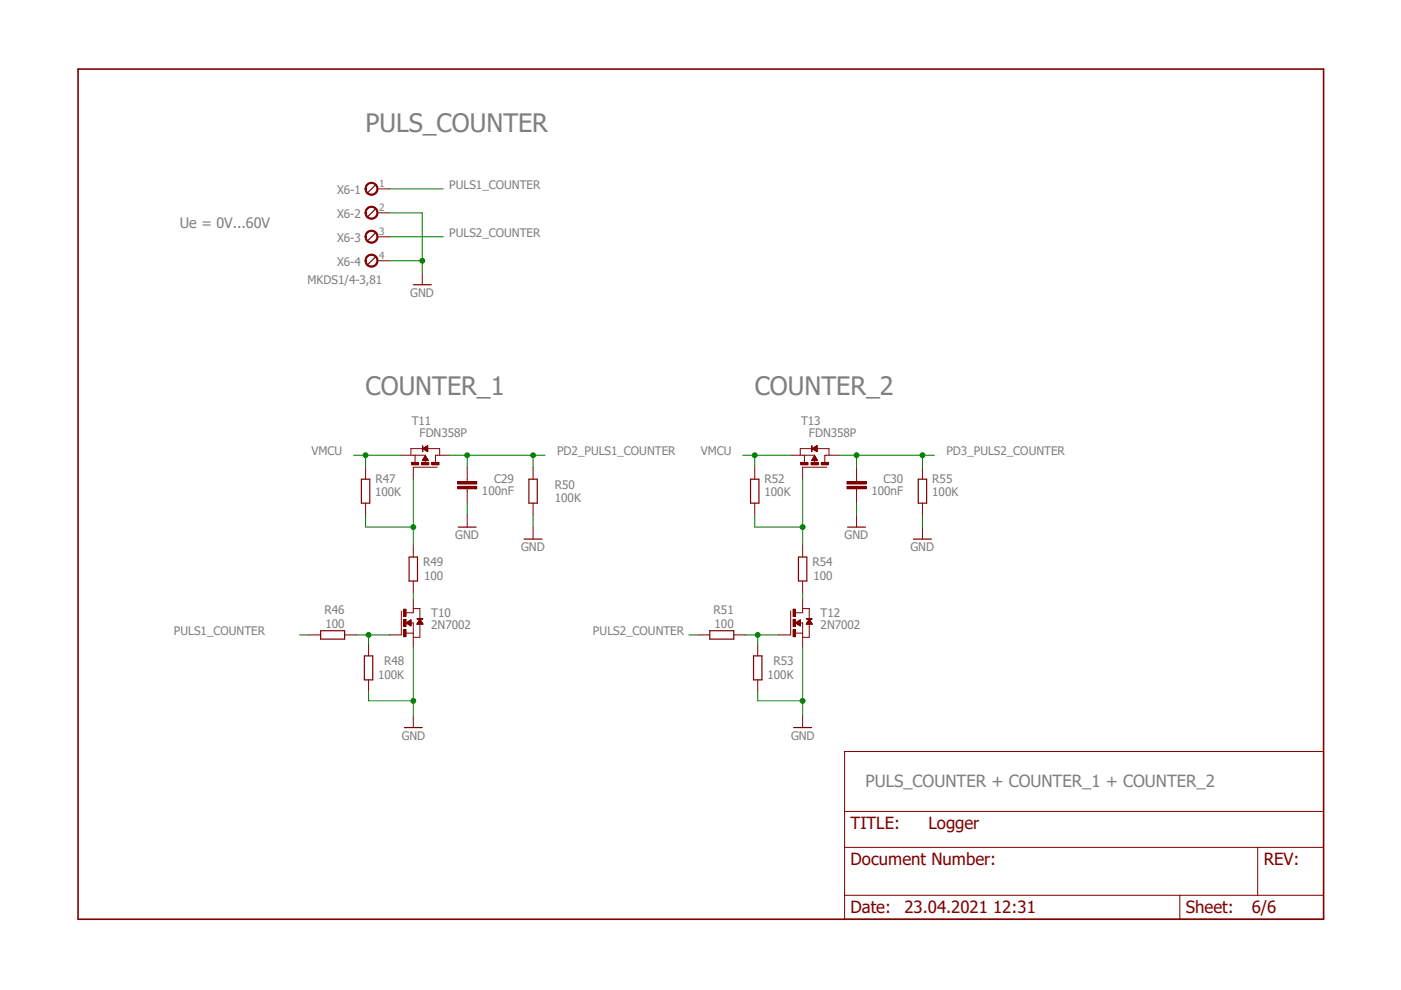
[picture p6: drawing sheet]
<svg xmlns="http://www.w3.org/2000/svg" width="297mm" height="210mm" viewBox="0 0 297 210" stroke-linecap="round" stroke-linejoin="round" font-family="sans-serif">
<path d="M16.5 14.6h264.1v180.3h-264.1z" fill="none" stroke="#7f0000" stroke-width=".34"/>
<path d="M99.1 101.6v.5M99.1 103.6v.5M179.1 159.3h101.5v35.6h-101.5zM179.1 179.7h101.5M179.1 172h101.5M266.7 179.7v10.1M179.1 189.8h101.5M250.1 189.8v5.1" fill="none" stroke="#7f0000" stroke-width=".21"/>
<path d="M97 103.1h4.1v.5h-4.1z" fill-rule="evenodd" fill="#7f0000"/>
<path d="M97 103.1h4.1v.5h-4.1z" fill="none" stroke="#7f0000" stroke-width=".21"/>
<path d="M97 102.1h4.1v.5h-4.1z" fill-rule="evenodd" fill="#7f0000"/>
<path d="M99.1 99.1v2.5M87.6 115.6v2.5M97 102.1h4.1v.5h-4.1zM99.1 104.1v2.6M87.6 123.2v2.5" fill="none" stroke="#7f0000" stroke-width=".21"/>
<path d="M86.7 118.1h1.8v5.1h-1.8z" fill="none" stroke="#7f0000" stroke-width=".25"/>
<path d="M91.6 98h1.5v.6h-1.5z" fill-rule="evenodd" fill="#7f0000"/>
<path d="M91.6 98h1.5v.6h-1.5z" fill="none" stroke="#7f0000" stroke-width=".21"/>
<path d="M89.4 98h1.5v.6h-1.5z" fill-rule="evenodd" fill="#7f0000"/>
<path d="M89.4 98h1.5v.6h-1.5z" fill="none" stroke="#7f0000" stroke-width=".21"/>
<path d="M87.2 98h1.6v.6h-1.6z" fill-rule="evenodd" fill="#7f0000"/>
<path d="M87.2 98h1.6v.6h-1.6z" fill="none" stroke="#7f0000" stroke-width=".21"/>
<path d="M89.6 94.5l.1 1.3z" fill-rule="evenodd" fill="#7f0000"/>
<g fill="none" stroke="#7f0000" stroke-width=".21">
<path d="M77.5 99.1v2.5M85.1 96.5h5.1v1.7M87.1 96.5v-1.4h6.1v1.4M88 96.5v1.5M89.6 94.5l.1 1.3zM89.6 97.6h1.2M89.6 97.5h1.1M89.7 97.5h1M89.7 97.4h.9M89.7 97.3h.9M89.7 95.1h1M89.8 97.3h.8"/>
<path d="M89.8 95.2h.9M89.8 95h.9M89.9 97.2h.6M89.9 97.1h.6M89.9 95.2h.8M89.9 95h.8M90 95.3h.7M90 95h.7M90 97h.4M90 96.9h.3M90.1 96.8h.2M90.1 96.7h.1"/>
<path d="M90.1 95.4h.6M90.1 94.8h.6M90.2 96.6l.6 1.1h-1.3zM90.2 96.7h.1M90.2 95.5h.5M90.2 94.8h.5M90.3 95.5h.4M90.3 94.7h.4M90.4 95.5h.3M90.5 94.7h.2M90.5 95.7h.2M90.5 94.6h.2"/>
<path d="M90.6 95.7h.1M90.6 94.5h.1M90.7 94.5l-1 .6 1 .7M90.7 94.5v1.3M90.7 95.8h.1M92.7 99.1h-5.1v2.5M95.2 96.5h-2.9v1.5M77.5 106.7v2.5"/>
</g>
<path d="M76.6 101.6h1.8v5.1h-1.8z" fill="none" stroke="#7f0000" stroke-width=".25"/>
<path d="M85.6 129.2h.5v1.5h-.5z" fill-rule="evenodd" fill="#7f0000"/>
<path d="M85.6 129.2h.5v1.5h-.5z" fill="none" stroke="#7f0000" stroke-width=".21"/>
<path d="M85.6 131.3h.5v1.5h-.5z" fill-rule="evenodd" fill="#7f0000"/>
<path d="M85.6 131.3h.5v1.5h-.5z" fill="none" stroke="#7f0000" stroke-width=".21"/>
<path d="M85.6 133.5h.5v1.5h-.5z" fill-rule="evenodd" fill="#7f0000"/>
<path d="M85.6 133.5h.5v1.5h-.5z" fill="none" stroke="#7f0000" stroke-width=".21"/>
<path d="M88.4 131.2l1.3 .1z" fill-rule="evenodd" fill="#7f0000"/>
<g fill="none" stroke="#7f0000" stroke-width=".21">
<path d="M113 99.1v2.5M99.1 109.2v2.6M113 106.7v2.5M113 111.8v2.5M181.6 101.6v.5M181.6 103.6v.5M65.4 134.6h2.6M73.1 134.6h2.5M78.1 136.5v2.6M85.1 129.5v5.1h-2.6M86.1 134.2h1.5M86.1 132.1l1-.7v1.3z"/>
<path d="M86.1 132.1h1.5v5.1M86.2 132.1h.9M86.2 132h.9M86.3 132h.8M86.4 132.2h.7M86.4 131.9h.7M86.5 132.3h.6M86.5 131.8h.6M86.6 131.7h.5M86.7 132.4h.4M86.8 132.5h.3M86.8 131.7h.3"/>
<path d="M86.9 132.5h.2M86.9 131.6h.2M86.9 132.6h.2M87 132.6h.1M87 131.5h.1M87.1 132.7h.1M87.1 131.4h.1M87.6 127v2.9h-1.5M87.6 129h1.4v2.3M88.4 131.2l1.3 .1zM88.4 132.2h1.3M88.5 132.2h1.1"/>
<path d="M88.5 132.1l1.1 .1M88.6 132.1h.9M88.6 132h.9M88.6 131.9l.8 .1M88.7 131.9h.7M88.7 131.8h.7M88.8 131.7h.5M88.9 131.6h.3M88.9 131.5h.3M88.9 131.4h.3M89 131.4h.1M89 132.3v2.8h-1.4"/>
<path d="M89 131.3l.7 1h-1.3zM78.1 144.1v2.6M87.6 151.8v2.5"/>
</g>
<path d="M97.2 111.8h3.8M111.1 114.3h3.8M112.1 101.6h1.8v5.1h-1.8zM68 133.7h5.1v1.8h-5.1zM77.3 139.1h1.7v5h-1.7zM85.7 154.3h3.8" fill="none" stroke="#7f0000" stroke-width=".25"/>
<path d="M179.6 103.1h4v.5h-4z" fill-rule="evenodd" fill="#7f0000"/>
<path d="M179.6 103.1h4v.5h-4z" fill="none" stroke="#7f0000" stroke-width=".21"/>
<path d="M179.6 102.1h4v.5h-4z" fill-rule="evenodd" fill="#7f0000"/>
<path d="M181.6 99.1v2.5M170.2 115.6v2.5M179.6 102.1h4v.5h-4zM181.6 104.1v2.6M170.2 123.2v2.5" fill="none" stroke="#7f0000" stroke-width=".21"/>
<path d="M169.3 118.1h1.8v5.1h-1.8z" fill="none" stroke="#7f0000" stroke-width=".25"/>
<path d="M174.1 98h1.5v.6h-1.5z" fill-rule="evenodd" fill="#7f0000"/>
<path d="M174.1 98h1.5v.6h-1.5z" fill="none" stroke="#7f0000" stroke-width=".21"/>
<path d="M172 98h1.5v.6h-1.5z" fill-rule="evenodd" fill="#7f0000"/>
<path d="M172 98h1.5v.6h-1.5z" fill="none" stroke="#7f0000" stroke-width=".21"/>
<path d="M169.8 98h1.5v.6h-1.5z" fill-rule="evenodd" fill="#7f0000"/>
<path d="M169.8 98h1.5v.6h-1.5z" fill="none" stroke="#7f0000" stroke-width=".21"/>
<path d="M172.1 94.5l.1 1.3z" fill-rule="evenodd" fill="#7f0000"/>
<g fill="none" stroke="#7f0000" stroke-width=".21">
<path d="M160 99.1v2.5M167.6 96.5h5.1v1.7M169.7 96.5v-1.4h6.1v1.4M170.6 96.5v1.5M172.1 94.5l.1 1.3zM172.1 97.6h1.2M172.2 97.5h1.1M172.2 97.5h1M172.3 97.4h.9M172.3 95.1h.9M172.3 97.3h.8M172.3 95.2h.9"/>
<path d="M172.3 95h.9M172.4 97.2h.7M172.4 95.2h.8M172.4 97.1h.6M172.4 95h.8M172.5 95.3h.7M172.5 97h.4M172.5 95h.7M172.5 96.9h.4M172.5 96.9h.3M172.6 96.8h.2M172.6 95.4h.6"/>
<path d="M172.7 96.7h.1M172.7 94.8h.5M172.7 96.6l.7 1.1h-1.3zM172.7 95.5h.5M172.8 95.5h.4M172.8 94.7h.4M172.9 95.5h.3M173 94.7h.2M173.1 95.7h.1M173.1 94.6h.1M173.1 94.5h.1M173.2 94.5l-1 .6 1 .7"/>
<path d="M173.2 94.5v1.3M173.2 95.8h.1M175.3 99.1h-5.1v2.5M177.8 96.5h-2.9v1.5M160 106.7v2.5"/>
</g>
<path d="M159.1 101.6h1.8v5.1h-1.8z" fill="none" stroke="#7f0000" stroke-width=".25"/>
<path d="M168.1 129.2h.6v1.5h-.6z" fill-rule="evenodd" fill="#7f0000"/>
<path d="M168.1 129.2h.6v1.5h-.6z" fill="none" stroke="#7f0000" stroke-width=".21"/>
<path d="M168.1 131.3h.6v1.5h-.6z" fill-rule="evenodd" fill="#7f0000"/>
<path d="M168.1 131.3h.6v1.5h-.6z" fill="none" stroke="#7f0000" stroke-width=".21"/>
<path d="M168.1 133.5h.6v1.5h-.6z" fill-rule="evenodd" fill="#7f0000"/>
<path d="M168.1 133.5h.6v1.5h-.6z" fill="none" stroke="#7f0000" stroke-width=".21"/>
<path d="M170.9 131.2l1.3 .1z" fill-rule="evenodd" fill="#7f0000"/>
<g fill="none" stroke="#7f0000" stroke-width=".21">
<path d="M195.6 99.1v2.5M181.6 109.2v2.6M195.6 106.7v2.5M195.6 111.8v2.5M148 134.6h2.5M155.6 134.6h2.5M160.7 136.5v2.6M167.6 129.5v5.1h-2.5M168.7 132.1h1.5v5.1M168.7 134.2h1.5M168.7 132.1h1M168.7 132h1"/>
<path d="M168.8 132h.9M168.9 132.2h.8M169 131.9h.7M169 132.3h.7M169.1 131.8h.6M169.1 131.7h.6M169.2 132.4h.5M169.3 132.5h.4M169.3 131.7h.4M169.4 132.5h.3M169.4 131.6h.3M169.5 132.6h.2"/>
<path d="M169.5 131.6h.2M169.5 131.5h.2M169.6 132.7h.1M169.6 131.4h.1M169.7 131.4l-1 .7M169.7 131.4v1.3l-1-.6M170.2 127v2.9h-1.5M170.2 129h1.4v2.3M170.9 131.2l1.3 .1zM171 132.2h1.2M171 132.2h1.1M171.1 132.1h.9"/>
<path d="M171.1 132h.9M171.2 132h.8M171.2 131.9h.7M171.2 131.8h.7M171.3 131.7h.5M171.4 131.7h.4M171.4 131.6h.3M171.4 131.5h.3M171.5 131.4h.2M171.5 131.4h.1M171.6 132.3v2.8h-1.4M171.6 131.3l.6 1h-1.3z"/>
<path d="M160.7 144.1v2.6M170.2 151.8v2.5"/>
</g>
<path d="M79.5 39.3l-1.5 1.5M179.7 111.8h3.8M193.7 114.3h3.8M194.7 101.6h1.8v5.1h-1.8zM150.5 133.7h5.1v1.8h-5.1zM159.8 139.1h1.7v5h-1.7zM168.3 154.3h3.8" fill="none" stroke="#7f0000" stroke-width=".25"/>
<path d="M77.7 39.2a1.4 1.4 0 0 1 2.2 0 1.4 1.4 0 0 1-.7 2.2 1.4 1.4 0 0 1-1.8-1.4h.2a1.15 1.15 0 0 1 1.7-.9 1.15 1.15 0 0 1 .2 1.9 1.15 1.15 0 0 1-1.8-.6l-.1-.4h-.2z" fill-rule="evenodd" fill="#7f0000"/>
<path d="M77.7 39.2a1.4 1.4 0 0 1 2.2 0 1.4 1.4 0 0 1-.7 2.2 1.4 1.4 0 0 1-1.8-1.4h.2a1.15 1.15 0 0 1 1.7-.9 1.15 1.15 0 0 1 .2 1.9 1.15 1.15 0 0 1-1.8-.6l-.1-.4h-.2zM80 40h2.5" fill="none" stroke="#7f0000" stroke-width=".21"/>
<path d="M79.5 44.4l-1.5 1.5" fill="none" stroke="#7f0000" stroke-width=".25"/>
<path d="M77.7 44.2a1.4 1.4 0 0 1 2.2 .1 1.4 1.4 0 0 1-.7 2.1 1.4 1.4 0 0 1-1.8-1.3h.2a1.15 1.15 0 0 1 1.7-.9 1.15 1.15 0 0 1 .2 1.9 1.15 1.15 0 0 1-1.8-.6l-.1-.4h-.2z" fill-rule="evenodd" fill="#7f0000"/>
<path d="M77.7 44.2a1.4 1.4 0 0 1 2.2 .1 1.4 1.4 0 0 1-.7 2.1 1.4 1.4 0 0 1-1.8-1.3h.2a1.15 1.15 0 0 1 1.7-.9 1.15 1.15 0 0 1 .2 1.9 1.15 1.15 0 0 1-1.8-.6l-.1-.4h-.2zM80 45.1h2.5" fill="none" stroke="#7f0000" stroke-width=".21"/>
<path d="M79.5 49.4l-1.5 1.6" fill="none" stroke="#7f0000" stroke-width=".25"/>
<path d="M77.7 49.3a1.41 1.41 0 0 1 2.2 0 1.41 1.41 0 0 1-.7 2.2 1.41 1.41 0 0 1-1.8-1.3h.2a1.14 1.14 0 0 1 1.5-1.1 1.14 1.14 0 0 1 .6 1.7 1.14 1.14 0 0 1-1.8 .1l-.3-.7h-.2z" fill-rule="evenodd" fill="#7f0000"/>
<path d="M77.7 49.3a1.41 1.41 0 0 1 2.2 0 1.41 1.41 0 0 1-.7 2.2 1.41 1.41 0 0 1-1.8-1.3h.2a1.14 1.14 0 0 1 1.5-1.1 1.14 1.14 0 0 1 .6 1.7 1.14 1.14 0 0 1-1.8 .1l-.3-.7h-.2zM80 50.2h2.5" fill="none" stroke="#7f0000" stroke-width=".21"/>
<path d="M79.5 54.5l-1.5 1.5" fill="none" stroke="#7f0000" stroke-width=".25"/>
<path d="M77.7 54.4a1.41 1.41 0 0 1 2.2 0 1.41 1.41 0 0 1-.7 2.2 1.41 1.41 0 0 1-1.8-1.3h.2a1.14 1.14 0 0 1 1.5-1.1 1.14 1.14 0 0 1 .6 1.7 1.14 1.14 0 0 1-1.8 .1l-.3-.7h-.2z" fill-rule="evenodd" fill="#7f0000"/>
<path d="M77.7 54.4a1.41 1.41 0 0 1 2.2 0 1.41 1.41 0 0 1-.7 2.2 1.41 1.41 0 0 1-1.8-1.3h.2a1.14 1.14 0 0 1 1.5-1.1 1.14 1.14 0 0 1 .6 1.7 1.14 1.14 0 0 1-1.8 .1l-.3-.7h-.2zM80 55.3h2.5M89.5 57.8v2.6" fill="none" stroke="#7f0000" stroke-width=".21"/>
<path d="M87.6 60.4h3.8" fill="none" stroke="#7f0000" stroke-width=".25"/>
<path d="M87.6 137.2v14.6M78.1 146.7v1.9h9.5" fill="none" stroke="#007f00" stroke-width=".21"/>
<circle cx="87.6" cy="148.6" r=".51" fill="#007f00"/>
<g fill="none" stroke="#007f00" stroke-width=".21">
<path d="M99.1 106.7v2.5M113 109.2v2.6M170.2 137.2v14.6M160.7 146.7v1.9h9.5"/>
<circle cx="87.6" cy="148.6" r=".51"/>
</g>
<circle cx="170.2" cy="148.6" r=".51" fill="#007f00"/>
<g fill="none" stroke="#007f00" stroke-width=".21">
<path d="M82.5 45.1h7v12.7M82.5 55.3h7M181.6 106.7v2.5M195.6 109.2v2.6"/>
<circle cx="170.2" cy="148.6" r=".51"/>
</g>
<circle cx="89.5" cy="55.3" r=".51" fill="#007f00"/>
<g fill="none" stroke="#007f00" stroke-width=".21">
<path d="M75 96.5h10.1M77.5 96.5v2.6"/>
<circle cx="89.5" cy="55.3" r=".51"/>
</g>
<circle cx="77.5" cy="96.5" r=".51" fill="#007f00"/>
<g fill="none" stroke="#007f00" stroke-width=".21">
<path d="M157.5 96.5h10.1M160 96.5v2.6"/>
<circle cx="77.5" cy="96.5" r=".51"/>
</g>
<circle cx="160" cy="96.5" r=".51" fill="#007f00"/>
<g fill="none" stroke="#007f00" stroke-width=".21">
<path d="M77.5 109.2v2.6h10.1M87.6 101.6v14"/>
<circle cx="160" cy="96.5" r=".51"/>
</g>
<circle cx="87.6" cy="111.8" r=".51" fill="#007f00"/>
<g fill="none" stroke="#007f00" stroke-width=".21">
<path d="M75.6 134.6h6.9M78.1 134.6v1.9M87.6 125.7v1.3"/>
<circle cx="87.6" cy="111.8" r=".51"/>
</g>
<circle cx="78.1" cy="134.6" r=".51" fill="#007f00"/>
<g fill="none" stroke="#007f00" stroke-width=".21">
<path d="M160 109.2v2.6h10.2M170.2 101.6v14"/>
<circle cx="78.1" cy="134.6" r=".51"/>
</g>
<circle cx="170.2" cy="111.8" r=".51" fill="#007f00"/>
<g fill="none" stroke="#007f00" stroke-width=".21">
<path d="M158.1 134.6h7M160.7 134.6v1.9M170.2 125.7v1.3"/>
<circle cx="170.2" cy="111.8" r=".51"/>
</g>
<circle cx="160.6" cy="134.6" r=".51" fill="#007f00"/>
<g fill="none" stroke="#007f00" stroke-width=".21">
<path d="M82.5 50.2h11.5M82.5 40h11.5M95.2 96.5h20.4M99.1 96.5v2.6M63.5 134.6h1.9M146 134.6h2"/>
<circle cx="160.6" cy="134.6" r=".51"/>
</g>
<circle cx="99.1" cy="96.5" r=".51" fill="#007f00"/>
<g fill="none" stroke="#007f00" stroke-width=".21">
<path d="M113 96.5v2.6"/>
<circle cx="99.1" cy="96.5" r=".51"/>
</g>
<circle cx="113" cy="96.5" r=".51" fill="#007f00"/>
<g fill="none" stroke="#007f00" stroke-width=".21">
<path d="M177.8 96.5h20.3M181.6 96.5v2.6"/>
<circle cx="113" cy="96.5" r=".51"/>
</g>
<circle cx="181.6" cy="96.5" r=".51" fill="#007f00"/>
<g fill="none" stroke="#007f00" stroke-width=".21">
<path d="M195.6 96.5v2.6"/>
<circle cx="181.6" cy="96.5" r=".51"/>
</g>
<circle cx="195.6" cy="96.5" r=".51" fill="#007f00"/>
<circle cx="195.6" cy="96.5" r=".51" fill="none" stroke="#007f00" stroke-width=".21"/>
<g font-size="5.4" fill="#7f7f7f">
<text x="77.5" y="28">PULS_COUNTER</text>
<text x="77.5" y="83.8">COUNTER_1</text>
<text x="160" y="83.8">COUNTER_2</text>
</g>
<text font-size="3.6" fill="#7f7f7f" x="183.5" y="167">PULS_COUNTER + COUNTER_1 + COUNTER_2</text>
<g font-size="3.6" fill="#7f0000">
<text x="180.3" y="175.9">TITLE:</text>
<text x="196.8" y="175.9">Logger</text>
<text x="180.3" y="183.5">Document Number:</text>
<text x="267.9" y="183.5">REV:</text>
<text x="180.3" y="193.6">Date:</text>
<text x="191.8" y="193.6">23.04.2021 12:31</text>
<text x="251.4" y="193.6">Sheet:</text>
<text x="265.4" y="193.6">6/6</text>
</g>
<text font-size="3" fill="#7f7f7f" x="38.1" y="48.3">Ue = 0V...60V</text>
<g font-size="2.5" fill="#7f7f7f">
<text x="71.5" y="41.2">X6-1</text>
<text x="95.2" y="40">PULS1_COUNTER</text>
<text x="71.5" y="46.3">X6-2</text>
<text x="71.5" y="51.4">X6-3</text>
<text x="95.2" y="50.2">PULS2_COUNTER</text>
<text x="71.5" y="56.4">X6-4</text>
<text x="65.2" y="60.1">MKDS1/4-3,81</text>
<text x="87" y="62.9">GND</text>
<text x="87.3" y="90.2">T11</text>
<text x="88.9" y="92.7">FDN358P</text>
<text x="169.8" y="90.2">T13</text>
<text x="171.5" y="92.7">FDN358P</text>
<text x="66.1" y="96.5">VMCU</text>
<text x="118.1" y="96.5">PD2_PULS1_COUNTER</text>
<text x="148.6" y="96.5">VMCU</text>
<text x="200.7" y="96.5">PD3_PULS2_COUNTER</text>
<text x="79.5" y="105.2">100K</text>
<text x="79.6" y="102.4">R47</text>
<text x="102.2" y="105">100nF</text>
<text x="104.8" y="102.5">C29</text>
<text x="117.6" y="106.4">100K</text>
<text x="117.6" y="103.6">R50</text>
<text x="162.1" y="105.2">100K</text>
<text x="162.1" y="102.4">R52</text>
<text x="184.7" y="105">100nF</text>
<text x="187.3" y="102.5">C30</text>
<text x="197.7" y="105.2">100K</text>
<text x="197.7" y="102.4">R55</text>
<text x="96.5" y="114.3">GND</text>
<text x="110.5" y="116.8">GND</text>
<text x="179.1" y="114.3">GND</text>
<text x="193" y="116.8">GND</text>
<text x="89.7" y="120.1">R49</text>
<text x="89.9" y="122.9">100</text>
<text x="172.3" y="120.1">R54</text>
<text x="172.5" y="122.9">100</text>
<text x="68.8" y="130.3">R46</text>
<text x="91.4" y="130.8">T10</text>
<text x="151.3" y="130.3">R51</text>
<text x="174" y="130.8">T12</text>
<text x="36.9" y="134.6">PULS1_COUNTER</text>
<text x="69" y="133.1">100</text>
<text x="91.4" y="133.3">2N7002</text>
<text x="125.7" y="134.6">PULS2_COUNTER</text>
<text x="151.5" y="133.1">100</text>
<text x="174" y="133.3">2N7002</text>
<text x="80.2" y="143.9">100K</text>
<text x="81.4" y="141.1">R48</text>
<text x="162.7" y="143.9">100K</text>
<text x="164" y="141.1">R53</text>
<text x="85.2" y="156.8">GND</text>
<text x="167.7" y="156.8">GND</text>
</g>
<g font-size="2.1" fill="#7f7f7f">
<text x="80.4" y="39.7">1</text>
<text x="80.4" y="44.7">2</text>
<text x="80.4" y="49.8">3</text>
<text x="80.4" y="54.9">4</text>
</g>
</svg>
